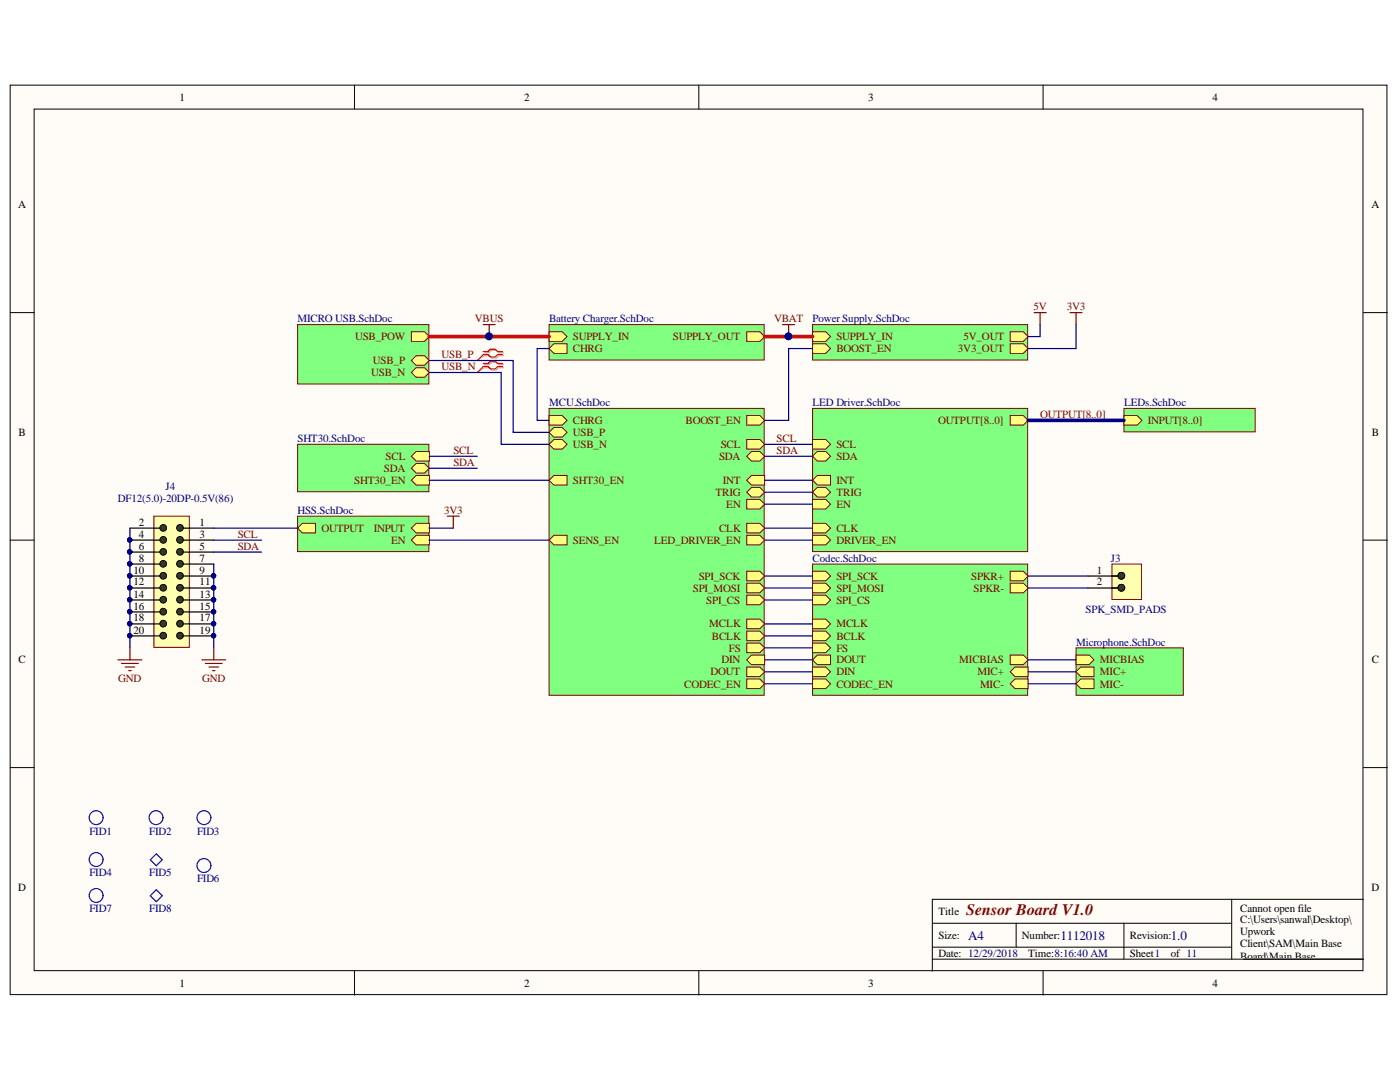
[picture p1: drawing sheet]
<svg xmlns="http://www.w3.org/2000/svg" width="279mm" height="216mm" viewBox="0 0 279 216" stroke-linecap="round" stroke-linejoin="round" font-family="sans-serif">
<g fill="#fffcf8" stroke="#000" stroke-width=".2">
<path d="M2 17h274.8v181.5h-274.8z"/>
<path d="M6.8 21.8h265.2v171.9h-265.2z"/>
</g>
<g fill="none" stroke="#000" stroke-width=".2">
<path d="M70.7 17v4.8M139.5 17v4.8M208.2 17v4.8M2 62.4h4.8M272.1 62.4h4.8M2 107.8h4.8M272.1 107.8h4.8M2 153.2h4.8M272.1 153.2h4.8M245.8 179.4v12M272.1 179.4h-86v14.4M70.7 193.8v4.8"/>
<path d="M139.5 193.8v4.8M186.1 184.2h59.7M186.1 191.4h86M186.1 189h59.7M202.8 184.2v4.8M208.2 193.8v4.8M224.3 184.2v7.2"/>
</g>
<path d="M59.4 64.8h26.2v11.8h-26.2z" fill="#80ff80" stroke="#800000" stroke-width=".2"/>
<path d="M82.1 66.2h2.6l1 1-1 .9h-2.6z" fill-rule="evenodd" fill="#ffff80"/>
<path d="M82.1 66.2h2.6l1 1-1 .9h-2.6z" fill="none" stroke="#800000" stroke-width=".2"/>
<path d="M82.1 71.9l1-.9h1.6l1 .9-1 1h-1.6z" fill-rule="evenodd" fill="#ffff80"/>
<path d="M82.1 71.9l1-.9h1.6l1 .9-1 1h-1.6z" fill="none" stroke="#800000" stroke-width=".2"/>
<path d="M82.1 74.3l1-.9h1.6l1 .9-1 1h-1.6z" fill-rule="evenodd" fill="#ffff80"/>
<path d="M82.1 74.3l1-.9h1.6l1 .9-1 1h-1.6z" fill="none" stroke="#800000" stroke-width=".2"/>
<path d="M96.7 72.8h.9l.5-.5h1l.4 .5h1M96.7 73.4h.9l.5 .4h1l.4-.4h1M96.7 70.4h.9l.5-.5h1l.4 .5h1M96.7 71h.9l.5 .5h1l.4-.5h1" fill="none" stroke="#d0a19e" stroke-width=".24"/>
<path d="M96.7 73.4l-1.5 .9M96.7 71l-1.5 .9" fill="none" stroke="#d0a19e" stroke-width=".2"/>
<path d="M96.4 72.5h1l.5-.4h.9l.5 .4h1M96.4 73.1h1l.5 .5h.9l.5-.5h1M96.4 70.1h1l.5-.4h.9l.5 .4h1M96.4 70.7h1l.5 .5h.9l.5-.5h1" fill="none" stroke="#f00" stroke-width=".24"/>
<path d="M96.4 73.1l-1.2 1.2M96.4 70.7l-1.2 1.2" fill="none" stroke="#f00" stroke-width=".2"/>
<path d="M109.6 64.8h42.9v7h-42.9z" fill="#80ff80" stroke="#800000" stroke-width=".2"/>
<path d="M149 66.2h2.6l1 1-1 .9h-2.6z" fill-rule="evenodd" fill="#ffff80"/>
<path d="M149 66.2h2.6l1 1-1 .9h-2.6z" fill="none" stroke="#800000" stroke-width=".2"/>
<path d="M109.6 66.2h2.6l1 1-1 .9h-2.6z" fill-rule="evenodd" fill="#ffff80"/>
<path d="M109.6 66.2h2.6l1 1-1 .9h-2.6z" fill="none" stroke="#800000" stroke-width=".2"/>
<path d="M109.6 69.5l.9-.9h2.7v1.9h-2.7z" fill-rule="evenodd" fill="#ffff80"/>
<path d="M109.6 69.5l.9-.9h2.7v1.9h-2.7z" fill="none" stroke="#800000" stroke-width=".2"/>
<path d="M162.2 64.8h42.9v7h-42.9z" fill="#80ff80" stroke="#800000" stroke-width=".2"/>
<path d="M201.6 66.2h2.6l1 1-1 .9h-2.6z" fill-rule="evenodd" fill="#ffff80"/>
<path d="M201.6 66.2h2.6l1 1-1 .9h-2.6z" fill="none" stroke="#800000" stroke-width=".2"/>
<path d="M162.2 66.2h2.6l.9 1-.9 .9h-2.6z" fill-rule="evenodd" fill="#ffff80"/>
<path d="M162.2 66.2h2.6l.9 1-.9 .9h-2.6z" fill="none" stroke="#800000" stroke-width=".2"/>
<path d="M201.6 68.6h2.6l1 .9-1 1h-2.6z" fill-rule="evenodd" fill="#ffff80"/>
<path d="M201.6 68.6h2.6l1 .9-1 1h-2.6z" fill="none" stroke="#800000" stroke-width=".2"/>
<path d="M162.2 68.6h2.6l.9 .9-.9 1h-2.6z" fill-rule="evenodd" fill="#ffff80"/>
<path d="M162.2 68.6h2.6l.9 .9-.9 1h-2.6z" fill="none" stroke="#800000" stroke-width=".2"/>
<path d="M206.4 62.4h2.4M207.6 62.4v2.4" fill="none" stroke="#800000" stroke-width=".24"/>
<path d="M162.2 81.5h42.9v28.6h-42.9z" fill="#80ff80" stroke="#800000" stroke-width=".2"/>
<path d="M162.2 104.4h2.6l.9 1-.9 .9h-2.6z" fill-rule="evenodd" fill="#ffff80"/>
<path d="M162.2 104.4h2.6l.9 1-.9 .9h-2.6z" fill="none" stroke="#800000" stroke-width=".2"/>
<path d="M201.6 82.9h2.6l1 1-1 .9h-2.6z" fill-rule="evenodd" fill="#ffff80"/>
<path d="M201.6 82.9h2.6l1 1-1 .9h-2.6z" fill="none" stroke="#800000" stroke-width=".2"/>
<path d="M162.2 106.8h2.6l.9 1-.9 .9h-2.6z" fill-rule="evenodd" fill="#ffff80"/>
<path d="M162.2 106.8h2.6l.9 1-.9 .9h-2.6z" fill="none" stroke="#800000" stroke-width=".2"/>
<path d="M162.2 87.7h2.6l.9 1-.9 .9h-2.6z" fill-rule="evenodd" fill="#ffff80"/>
<path d="M162.2 87.7h2.6l.9 1-.9 .9h-2.6z" fill="none" stroke="#800000" stroke-width=".2"/>
<path d="M162.2 91l.9-.9h1.7l.9 .9-.9 1h-1.7z" fill-rule="evenodd" fill="#ffff80"/>
<path d="M162.2 91l.9-.9h1.7l.9 .9-.9 1h-1.7z" fill="none" stroke="#800000" stroke-width=".2"/>
<path d="M162.2 95.8l.9-.9h2.6v1.9h-2.6z" fill-rule="evenodd" fill="#ffff80"/>
<path d="M162.2 95.8l.9-.9h2.6v1.9h-2.6z" fill="none" stroke="#800000" stroke-width=".2"/>
<path d="M162.2 98.2l.9-.9h1.7l.9 .9-.9 1h-1.7z" fill-rule="evenodd" fill="#ffff80"/>
<path d="M162.2 98.2l.9-.9h1.7l.9 .9-.9 1h-1.7z" fill="none" stroke="#800000" stroke-width=".2"/>
<path d="M162.2 99.7h2.6l.9 .9-.9 1h-2.6z" fill-rule="evenodd" fill="#ffff80"/>
<path d="M162.2 99.7h2.6l.9 .9-.9 1h-2.6z" fill="none" stroke="#800000" stroke-width=".2"/>
<path d="M224.3 81.5h26.2v4.7h-26.2z" fill="#80ff80" stroke="#800000" stroke-width=".2"/>
<path d="M224.3 82.9h2.6l1 1-1 .9h-2.6z" fill-rule="evenodd" fill="#ffff80"/>
<path d="M224.3 82.9h2.6l1 1-1 .9h-2.6z" fill="none" stroke="#800000" stroke-width=".2"/>
<path d="M162.2 112.6h42.9v26.1h-42.9z" fill="#80ff80" stroke="#800000" stroke-width=".2"/>
<path d="M201.6 114h2.6l1 .9-1 1h-2.6z" fill-rule="evenodd" fill="#ffff80"/>
<path d="M201.6 114h2.6l1 .9-1 1h-2.6z" fill="none" stroke="#800000" stroke-width=".2"/>
<path d="M201.6 116.4h2.6l1 .9-1 1h-2.6z" fill-rule="evenodd" fill="#ffff80"/>
<path d="M201.6 116.4h2.6l1 .9-1 1h-2.6z" fill="none" stroke="#800000" stroke-width=".2"/>
<path d="M162.2 131.7l.9-1h2.6v1.9h-2.6z" fill-rule="evenodd" fill="#ffff80"/>
<path d="M162.2 131.7l.9-1h2.6v1.9h-2.6z" fill="none" stroke="#800000" stroke-width=".2"/>
<path d="M162.2 133.1h2.6l.9 1-.9 .9h-2.6z" fill-rule="evenodd" fill="#ffff80"/>
<path d="M162.2 133.1h2.6l.9 1-.9 .9h-2.6z" fill="none" stroke="#800000" stroke-width=".2"/>
<path d="M162.2 123.5h2.6l.9 1-.9 1h-2.6z" fill-rule="evenodd" fill="#ffff80"/>
<path d="M162.2 123.5h2.6l.9 1-.9 1h-2.6z" fill="none" stroke="#800000" stroke-width=".2"/>
<path d="M162.2 125.9h2.6l.9 1-.9 .9h-2.6z" fill-rule="evenodd" fill="#ffff80"/>
<path d="M162.2 125.9h2.6l.9 1-.9 .9h-2.6z" fill="none" stroke="#800000" stroke-width=".2"/>
<path d="M162.2 128.3h2.6l.9 1-.9 .9h-2.6z" fill-rule="evenodd" fill="#ffff80"/>
<path d="M162.2 128.3h2.6l.9 1-.9 .9h-2.6z" fill="none" stroke="#800000" stroke-width=".2"/>
<path d="M162.2 135.5h2.6l.9 .9-.9 1h-2.6z" fill-rule="evenodd" fill="#ffff80"/>
<path d="M162.2 135.5h2.6l.9 .9-.9 1h-2.6z" fill="none" stroke="#800000" stroke-width=".2"/>
<path d="M162.2 114h2.6l.9 .9-.9 1h-2.6z" fill-rule="evenodd" fill="#ffff80"/>
<path d="M162.2 114h2.6l.9 .9-.9 1h-2.6z" fill="none" stroke="#800000" stroke-width=".2"/>
<path d="M162.2 116.4h2.6l.9 .9-.9 1h-2.6z" fill-rule="evenodd" fill="#ffff80"/>
<path d="M162.2 116.4h2.6l.9 .9-.9 1h-2.6z" fill="none" stroke="#800000" stroke-width=".2"/>
<path d="M162.2 118.8h2.6l.9 .9-.9 1h-2.6z" fill-rule="evenodd" fill="#ffff80"/>
<path d="M162.2 118.8h2.6l.9 .9-.9 1h-2.6z" fill="none" stroke="#800000" stroke-width=".2"/>
<path d="M201.6 134.1l1-1h2.6v1.9h-2.6z" fill-rule="evenodd" fill="#ffff80"/>
<path d="M201.6 134.1l1-1h2.6v1.9h-2.6z" fill="none" stroke="#800000" stroke-width=".2"/>
<path d="M201.6 136.4l1-.9h2.6v1.9h-2.6z" fill-rule="evenodd" fill="#ffff80"/>
<path d="M201.6 136.4l1-.9h2.6v1.9h-2.6z" fill="none" stroke="#800000" stroke-width=".2"/>
<path d="M201.6 130.7h2.6l1 1-1 .9h-2.6z" fill-rule="evenodd" fill="#ffff80"/>
<path d="M201.6 130.7h2.6l1 1-1 .9h-2.6z" fill="none" stroke="#800000" stroke-width=".2"/>
<path d="M59.4 88.7h26.2v9.4h-26.2z" fill="#80ff80" stroke="#800000" stroke-width=".2"/>
<path d="M82.1 91l1-.9h2.6v1.9h-2.6z" fill-rule="evenodd" fill="#ffff80"/>
<path d="M82.1 91l1-.9h2.6v1.9h-2.6z" fill="none" stroke="#800000" stroke-width=".2"/>
<path d="M82.1 93.4l1-.9h1.6l1 .9-1 1h-1.6z" fill-rule="evenodd" fill="#ffff80"/>
<path d="M82.1 93.4l1-.9h1.6l1 .9-1 1h-1.6z" fill="none" stroke="#800000" stroke-width=".2"/>
<path d="M82.1 95.8l1-.9h2.6v1.9h-2.6z" fill-rule="evenodd" fill="#ffff80"/>
<path d="M82.1 95.8l1-.9h2.6v1.9h-2.6z" fill="none" stroke="#800000" stroke-width=".2"/>
<path d="M89.3 103h2.4M90.5 103v2.4M40.3 131.7h4.8M41 132.4h3.3M41.7 133.1h1.9M42.4 133.8h.5M42.7 129.3v2.4" fill="none" stroke="#800000" stroke-width=".24"/>
<path d="M59.4 103h26.2v7.1h-26.2z" fill="#80ff80" stroke="#800000" stroke-width=".2"/>
<path d="M59.4 105.4l.9-1h2.7v1.9h-2.7z" fill-rule="evenodd" fill="#ffff80"/>
<path d="M59.4 105.4l.9-1h2.7v1.9h-2.7z" fill="none" stroke="#800000" stroke-width=".2"/>
<path d="M82.1 105.4l1-1h2.6v1.9h-2.6z" fill-rule="evenodd" fill="#ffff80"/>
<path d="M82.1 105.4l1-1h2.6v1.9h-2.6z" fill="none" stroke="#800000" stroke-width=".2"/>
<path d="M82.1 107.8l1-1h2.6v1.9h-2.6z" fill-rule="evenodd" fill="#ffff80"/>
<path d="M82.1 107.8l1-1h2.6v1.9h-2.6z" fill="none" stroke="#800000" stroke-width=".2"/>
<path d="M213.6 62.4h2.3M214.7 62.4v2.4" fill="none" stroke="#800000" stroke-width=".24"/>
<path d="M221.9 112.6h5.9v7h-5.9z" fill="#ffffb0" stroke="#800000" stroke-width=".2"/>
<path d="M217.1 114.9h6.5" fill="none" stroke="#000" stroke-width=".24"/>
<circle cx="223.8" cy="114.9" r=".67" fill="#3f4511" stroke="#000" stroke-width=".2"/>
<path d="M221.9 114.9h1.7" fill="none" stroke="#000" stroke-width=".24"/>
<circle cx="223.8" cy="114.9" r=".67" fill="#3f4511" stroke="#000" stroke-width=".2"/>
<path d="M217.1 117.3h6.5" fill="none" stroke="#000" stroke-width=".24"/>
<circle cx="223.8" cy="117.3" r=".67" fill="#3f4511" stroke="#000" stroke-width=".2"/>
<path d="M221.9 117.3h1.7" fill="none" stroke="#000" stroke-width=".24"/>
<circle cx="223.8" cy="117.3" r=".67" fill="#3f4511" stroke="#000" stroke-width=".2"/>
<path d="M214.7 129.3h21.5v9.4h-21.5z" fill="#80ff80" stroke="#800000" stroke-width=".2"/>
<path d="M214.7 134.1l1-1h2.6v1.9h-2.6z" fill-rule="evenodd" fill="#ffff80"/>
<path d="M214.7 134.1l1-1h2.6v1.9h-2.6z" fill="none" stroke="#800000" stroke-width=".2"/>
<path d="M214.7 136.4l1-.9h2.6v1.9h-2.6z" fill-rule="evenodd" fill="#ffff80"/>
<path d="M214.7 136.4l1-.9h2.6v1.9h-2.6z" fill="none" stroke="#800000" stroke-width=".2"/>
<path d="M214.7 130.7h2.7l.9 1-.9 .9h-2.7z" fill-rule="evenodd" fill="#ffff80"/>
<path d="M214.7 130.7h2.7l.9 1-.9 .9h-2.7z" fill="none" stroke="#800000" stroke-width=".2"/>
<path d="M85.7 67.2h23.9M152.6 67.2h9.6" fill="none" stroke="#f00" stroke-width=".72"/>
<g fill="#000080" stroke="#000080" stroke-width=".2">
<circle cx="97.6" cy="67.1" r=".67"/>
<circle cx="157.3" cy="67.1" r=".67"/>
</g>
<g fill="none" stroke="#000080" stroke-width=".24">
<path d="M207.6 64.8v2.4h-2.4M214.7 64.8v4.7h-9.5M85.7 91h9.5M85.7 93.4h9.5M42.7 105.4h16.7M42.7 107.8h9.5M42.7 110.2h9.5M85.7 105.4h4.8M152.6 105.4h9.6M152.6 107.8h9.6M152.6 114.9h9.6M152.6 117.3h9.6"/>
<path d="M152.6 119.7h9.6M205.2 114.9h11.9M205.2 117.3h11.9M152.6 124.5h9.6M152.6 126.9h9.6M152.6 129.3h9.6M152.6 131.7h9.6M152.6 134.1h9.6M152.6 136.4h9.6M205.2 131.7h9.5M205.2 134.1h9.5M205.2 136.4h9.5"/>
</g>
<path d="M205.2 83.9h19.1" fill="none" stroke="#000080" stroke-width=".72"/>
<path d="M109.6 81.5h42.9v57.2h-42.9z" fill="#80ff80" stroke="#800000" stroke-width=".2"/>
<path d="M109.6 86.3l.9-1h1.7l1 1-1 .9h-1.7z" fill-rule="evenodd" fill="#ffff80"/>
<path d="M109.6 86.3l.9-1h1.7l1 1-1 .9h-1.7z" fill="none" stroke="#800000" stroke-width=".2"/>
<path d="M109.6 88.7l.9-1h1.7l1 1-1 .9h-1.7z" fill-rule="evenodd" fill="#ffff80"/>
<path d="M109.6 88.7l.9-1h1.7l1 1-1 .9h-1.7z" fill="none" stroke="#800000" stroke-width=".2"/>
<path d="M109.6 107.8l.9-1h2.7v1.9h-2.7z" fill-rule="evenodd" fill="#ffff80"/>
<path d="M109.6 107.8l.9-1h2.7v1.9h-2.7z" fill="none" stroke="#800000" stroke-width=".2"/>
<path d="M109.6 95.8l.9-.9h2.7v1.9h-2.7z" fill-rule="evenodd" fill="#ffff80"/>
<path d="M109.6 95.8l.9-.9h2.7v1.9h-2.7z" fill="none" stroke="#800000" stroke-width=".2"/>
<path d="M149 104.4h2.6l1 1-1 .9h-2.6z" fill-rule="evenodd" fill="#ffff80"/>
<path d="M149 104.4h2.6l1 1-1 .9h-2.6z" fill="none" stroke="#800000" stroke-width=".2"/>
<path d="M149 106.8h2.6l1 1-1 .9h-2.6z" fill-rule="evenodd" fill="#ffff80"/>
<path d="M149 106.8h2.6l1 1-1 .9h-2.6z" fill="none" stroke="#800000" stroke-width=".2"/>
<path d="M149 131.7l1-1h2.6v1.9h-2.6z" fill-rule="evenodd" fill="#ffff80"/>
<path d="M149 131.7l1-1h2.6v1.9h-2.6z" fill="none" stroke="#800000" stroke-width=".2"/>
<path d="M149 133.1h2.6l1 1-1 .9h-2.6z" fill-rule="evenodd" fill="#ffff80"/>
<path d="M149 133.1h2.6l1 1-1 .9h-2.6z" fill="none" stroke="#800000" stroke-width=".2"/>
<path d="M149 123.5h2.6l1 1-1 1h-2.6z" fill-rule="evenodd" fill="#ffff80"/>
<path d="M149 123.5h2.6l1 1-1 1h-2.6z" fill="none" stroke="#800000" stroke-width=".2"/>
<path d="M149 125.9h2.6l1 1-1 .9h-2.6z" fill-rule="evenodd" fill="#ffff80"/>
<path d="M149 125.9h2.6l1 1-1 .9h-2.6z" fill="none" stroke="#800000" stroke-width=".2"/>
<path d="M149 128.3h2.6l1 1-1 .9h-2.6z" fill-rule="evenodd" fill="#ffff80"/>
<path d="M149 128.3h2.6l1 1-1 .9h-2.6z" fill="none" stroke="#800000" stroke-width=".2"/>
<path d="M149 135.5h2.6l1 .9-1 1h-2.6z" fill-rule="evenodd" fill="#ffff80"/>
<path d="M149 135.5h2.6l1 .9-1 1h-2.6z" fill="none" stroke="#800000" stroke-width=".2"/>
<path d="M149 114h2.6l1 .9-1 1h-2.6z" fill-rule="evenodd" fill="#ffff80"/>
<path d="M149 114h2.6l1 .9-1 1h-2.6z" fill="none" stroke="#800000" stroke-width=".2"/>
<path d="M149 116.4h2.6l1 .9-1 1h-2.6z" fill-rule="evenodd" fill="#ffff80"/>
<path d="M149 116.4h2.6l1 .9-1 1h-2.6z" fill="none" stroke="#800000" stroke-width=".2"/>
<path d="M149 118.8h2.6l1 .9-1 1h-2.6z" fill-rule="evenodd" fill="#ffff80"/>
<path d="M149 118.8h2.6l1 .9-1 1h-2.6z" fill="none" stroke="#800000" stroke-width=".2"/>
<path d="M149 87.7h2.6l1 1-1 .9h-2.6z" fill-rule="evenodd" fill="#ffff80"/>
<path d="M149 87.7h2.6l1 1-1 .9h-2.6z" fill="none" stroke="#800000" stroke-width=".2"/>
<path d="M149 91l1-.9h1.6l1 .9-1 1h-1.6z" fill-rule="evenodd" fill="#ffff80"/>
<path d="M149 91l1-.9h1.6l1 .9-1 1h-1.6z" fill="none" stroke="#800000" stroke-width=".2"/>
<path d="M149 98.2l1-.9h1.6l1 .9-1 1h-1.6z" fill-rule="evenodd" fill="#ffff80"/>
<path d="M149 98.2l1-.9h1.6l1 .9-1 1h-1.6z" fill="none" stroke="#800000" stroke-width=".2"/>
<path d="M149 99.7h2.6l1 .9-1 1h-2.6z" fill-rule="evenodd" fill="#ffff80"/>
<path d="M149 99.7h2.6l1 .9-1 1h-2.6z" fill="none" stroke="#800000" stroke-width=".2"/>
<path d="M149 95.8l1-.9h2.6v1.9h-2.6z" fill-rule="evenodd" fill="#ffff80"/>
<path d="M149 95.8l1-.9h2.6v1.9h-2.6z" fill="none" stroke="#800000" stroke-width=".2"/>
<path d="M149 82.9h2.6l1 1-1 .9h-2.6z" fill-rule="evenodd" fill="#ffff80"/>
<path d="M149 82.9h2.6l1 1-1 .9h-2.6z" fill="none" stroke="#800000" stroke-width=".2"/>
<path d="M109.6 82.9h2.6l1 1-1 .9h-2.6z" fill-rule="evenodd" fill="#ffff80"/>
<path d="M109.6 82.9h2.6l1 1-1 .9h-2.6z" fill="none" stroke="#800000" stroke-width=".2"/>
<path d="M85.7 74.3h14.3v14.4h9.6M85.7 71.9h16.7v14.4h7.2M109.6 69.5h-2.4v14.4h2.4M162.2 69.5h-4.8v14.4h-4.8M85.7 95.8h23.9M152.6 88.7h9.6M152.6 91h9.6M152.6 95.8h9.6M152.6 98.2h9.6M85.7 107.8h23.9M152.6 100.6h9.6" fill="none" stroke="#000080" stroke-width=".24"/>
<path d="M30.7 103h7.1v26.2h-7.1z" fill="#ffffb0" stroke="#800000" stroke-width=".2"/>
<path d="M25.9 105.4h6.5M25.9 107.8h6.5M25.9 110.2h6.5M25.9 112.6h6.5M36.2 105.4h6.5M36.2 107.8h6.5M36.2 110.2h6.5M36.2 112.6h6.5" fill="none" stroke="#000" stroke-width=".24"/>
<g fill="#000080" stroke="#000080" stroke-width=".2">
<circle cx="25.9" cy="107.7" r=".43"/>
<circle cx="25.9" cy="110.1" r=".43"/>
<circle cx="25.9" cy="112.5" r=".43"/>
</g>
<g fill="#3f4511" stroke="#000" stroke-width=".2">
<circle cx="35.9" cy="112.5" r=".67"/>
<circle cx="35.9" cy="110.1" r=".67"/>
<circle cx="35.9" cy="107.7" r=".67"/>
<circle cx="35.9" cy="105.3" r=".67"/>
<circle cx="32.6" cy="112.5" r=".67"/>
<circle cx="32.6" cy="110.1" r=".67"/>
<circle cx="32.6" cy="107.7" r=".67"/>
<circle cx="32.6" cy="105.3" r=".67"/>
</g>
<path d="M25.9 114.9h6.5M25.9 117.3h6.5M25.9 119.7h6.5M36.2 114.9h6.5M36.2 117.3h6.5M36.2 119.7h6.5M25.9 122.1h6.5M36.2 122.1h6.5" fill="none" stroke="#000" stroke-width=".24"/>
<g fill="#000080" stroke="#000080" stroke-width=".2">
<circle cx="42.6" cy="114.9" r=".43"/>
<circle cx="42.6" cy="117.3" r=".43"/>
<circle cx="42.6" cy="119.7" r=".43"/>
<circle cx="42.6" cy="122.1" r=".43"/>
<circle cx="25.9" cy="114.9" r=".43"/>
<circle cx="25.9" cy="117.3" r=".43"/>
<circle cx="25.9" cy="119.7" r=".43"/>
<circle cx="25.9" cy="122.1" r=".43"/>
</g>
<g fill="#3f4511" stroke="#000" stroke-width=".2">
<circle cx="35.9" cy="122.1" r=".67"/>
<circle cx="35.9" cy="119.7" r=".67"/>
<circle cx="35.9" cy="117.3" r=".67"/>
<circle cx="35.9" cy="114.9" r=".67"/>
<circle cx="32.6" cy="122.1" r=".67"/>
<circle cx="32.6" cy="119.7" r=".67"/>
<circle cx="32.6" cy="117.3" r=".67"/>
<circle cx="32.6" cy="114.9" r=".67"/>
</g>
<path d="M25.9 124.5h6.5M25.9 126.9h6.5M36.2 124.5h6.5M36.2 126.9h6.5" fill="none" stroke="#000" stroke-width=".24"/>
<g fill="#000080" stroke="#000080" stroke-width=".2">
<circle cx="42.6" cy="124.4" r=".43"/>
<circle cx="42.6" cy="126.8" r=".43"/>
<circle cx="25.9" cy="124.4" r=".43"/>
<circle cx="25.9" cy="126.8" r=".43"/>
</g>
<g fill="#3f4511" stroke="#000" stroke-width=".2">
<circle cx="35.9" cy="126.8" r=".67"/>
<circle cx="35.9" cy="124.4" r=".67"/>
<circle cx="32.6" cy="126.8" r=".67"/>
<circle cx="32.6" cy="124.4" r=".67"/>
</g>
<g fill="#000080" stroke="#000080" stroke-width=".2">
<circle cx="25.9" cy="107.7" r=".43"/>
<circle cx="25.9" cy="110.1" r=".43"/>
<circle cx="25.9" cy="112.5" r=".43"/>
<circle cx="42.6" cy="114.9" r=".43"/>
<circle cx="42.6" cy="117.3" r=".43"/>
<circle cx="42.6" cy="119.7" r=".43"/>
<circle cx="42.6" cy="122.1" r=".43"/>
<circle cx="25.9" cy="114.9" r=".43"/>
<circle cx="25.9" cy="117.3" r=".43"/>
<circle cx="25.9" cy="119.7" r=".43"/>
<circle cx="25.9" cy="122.1" r=".43"/>
<circle cx="42.6" cy="124.4" r=".43"/>
<circle cx="42.6" cy="126.8" r=".43"/>
<circle cx="25.9" cy="124.4" r=".43"/>
<circle cx="25.9" cy="126.8" r=".43"/>
<circle cx="157.3" cy="67.1" r=".67"/>
<circle cx="97.6" cy="67.1" r=".67"/>
</g>
<path d="M96.4 64.8h2.4M97.6 64.8v2.4M156.2 64.8h2.4M157.4 64.8v2.4M23.5 131.7h4.8M24.3 132.4h3.3M25 133.1h1.9M25.7 133.8h.5M25.9 129.3v2.4" fill="none" stroke="#800000" stroke-width=".24"/>
<path d="M25.9 105.4v23.9M42.7 112.6v16.7" fill="none" stroke="#000080" stroke-width=".24"/>
<g fill="none" stroke="#00f" stroke-width=".24">
<path d="M30 171.6l1.2-1.2 1.2 1.2-1.2 1.2zM30 178.7l1.2-1.2 1.2 1.2-1.2 1.2z"/>
<circle cx="19.2" cy="178.7" r="1.39"/>
<circle cx="19.2" cy="171.5" r="1.39"/>
<circle cx="19.2" cy="163.2" r="1.39"/>
<circle cx="31.1" cy="163.2" r="1.39"/>
<circle cx="40.7" cy="172.7" r="1.39"/>
<circle cx="40.7" cy="163.2" r="1.39"/>
</g>
<text font-size="3.2" fill="#800000" x="192.8" y="182.6">Sensor Board V1.0</text>
<g font-size="2.6" fill="#000080">
<text x="193.2" y="187.5">A4</text>
<text x="211.6" y="187.5">1112018</text>
<text x="233.6" y="187.5">1.0</text>
</g>
<g font-size="2.2">
<text x="35.9" y="20.1">1</text>
<text x="104.6" y="20.1">2</text>
<text x="173.3" y="20.1">3</text>
<text x="242" y="20.1">4</text>
<text x="3.6" y="41.6">A</text>
<text x="273.7" y="41.6">A</text>
<text x="3.7" y="87">B</text>
<text x="273.8" y="87">B</text>
<text x="27.7" y="104.9">2</text>
<text x="27.7" y="107.3">4</text>
<text x="39.8" y="104.9">1</text>
<text x="39.8" y="107.3">3</text>
<text x="27.7" y="109.7">6</text>
<text x="27.7" y="112.1">8</text>
<text x="39.8" y="109.7">5</text>
<text x="39.8" y="112.1">7</text>
<text x="26.6" y="114.5">10</text>
<text x="26.6" y="116.8">12</text>
<text x="26.6" y="119.3">14</text>
<text x="39.8" y="114.5">9</text>
<text x="39.8" y="116.8">11</text>
<text x="39.8" y="119.3">13</text>
<text x="218.9" y="114.5">1</text>
<text x="218.9" y="116.8">2</text>
<text x="26.6" y="121.6">16</text>
<text x="26.6" y="124">18</text>
<text x="39.8" y="121.6">15</text>
<text x="39.8" y="124">17</text>
<text x="26.6" y="126.5">20</text>
<text x="39.8" y="126.5">19</text>
<text x="3.7" y="132.4">C</text>
<text x="273.8" y="132.4">C</text>
<text x="3.6" y="177.8">D</text>
<text x="273.7" y="177.8">D</text>
<text x="187.3" y="182.6">Title</text>
<text x="247.5" y="181.9">Cannot open file</text>
<text x="247.5" y="184.3">C:\Users\sanwal\Desktop\</text>
<text x="187.3" y="187.3">Size:</text>
<text x="187.3" y="191">Date: 12/29/2018</text>
<text x="204" y="187.3">Number:</text>
<text x="205.2" y="191">Time:8:16:40 AM</text>
<text x="225.5" y="187.3">Revision:</text>
<text x="225.5" y="191">Sheet1</text>
<text x="233.6" y="191">of 11</text>
<text x="247.5" y="186.6">Upwork</text>
<text x="247.5" y="189">Client\SAM\Main Base</text>
<text x="247.5" y="191.5">Board\Main Base</text>
<text x="35.9" y="196.9">1</text>
<text x="104.6" y="196.9">2</text>
<text x="173.3" y="196.9">3</text>
<text x="242" y="196.9">4</text>
<text x="247.5" y="193.8">Board\Main Base</text>
<text x="247.5" y="198.6">Files\Logo.png</text>
</g>
<g font-size="2.2" fill="#000080">
<text x="59.4" y="64.3">MICRO USB.SchDoc</text>
<text x="109.6" y="64.3">Battery Charger.SchDoc</text>
<text x="162.2" y="64.3">Power Supply.SchDoc</text>
<text x="109.6" y="81.1">MCU.SchDoc</text>
<text x="162.2" y="81.1">LED Driver.SchDoc</text>
<text x="224.3" y="81.1">LEDs.SchDoc</text>
<text x="59.4" y="88.2">SHT30.SchDoc</text>
<text x="23.5" y="100.2">DF12(5.0)-20DP-0.5V(86)</text>
<text x="33.1" y="97.7">J4</text>
<text x="59.4" y="102.5">HSS.SchDoc</text>
<text x="162.2" y="112.1">Codec.SchDoc</text>
<text x="221.7" y="112.1">J3</text>
<text x="216.6" y="122.4">SPK_SMD_PADS</text>
<text x="214.8" y="128.8">Microphone.SchDoc</text>
<text x="17.8" y="166.5">FID1</text>
<text x="29.8" y="166.5">FID2</text>
<text x="39.3" y="166.5">FID3</text>
<text x="17.8" y="174.9">FID4</text>
<text x="29.8" y="174.9">FID5</text>
<text x="39.3" y="176.1">FID6</text>
<text x="17.8" y="182.1">FID7</text>
<text x="29.8" y="182.1">FID8</text>
</g>
<g font-size="2.2" fill="#800000">
<text x="94.8" y="64.3">VBUS</text>
<text x="154.5" y="64.3">VBAT</text>
<text x="206.2" y="61.9">5V</text>
<text x="212.9" y="61.9">3V3</text>
<text x="70.9" y="67.9">USB_POW</text>
<text x="88.1" y="71.4">USB_P</text>
<text x="114.3" y="67.9">SUPPLY_IN</text>
<text x="114.3" y="70.2">CHRG</text>
<text x="134.3" y="67.9">SUPPLY_OUT</text>
<text x="166.9" y="67.9">SUPPLY_IN</text>
<text x="166.9" y="70.2">BOOST_EN</text>
<text x="191.2" y="70.2">3V3_OUT</text>
<text x="192.3" y="67.9">5V_OUT</text>
<text x="74.1" y="75.1">USB_N</text>
<text x="74.4" y="72.7">USB_P</text>
<text x="88.1" y="73.9">USB_N</text>
<text x="207.6" y="83.4">OUTPUT[8..0]</text>
<text x="114.3" y="87">USB_P</text>
<text x="114.3" y="89.3">USB_N</text>
<text x="114.3" y="84.6">CHRG</text>
<text x="136.8" y="84.6">BOOST_EN</text>
<text x="143.8" y="89.3">SCL</text>
<text x="155" y="88.2">SCL</text>
<text x="166.9" y="89.3">SCL</text>
<text x="187.2" y="84.6">OUTPUT[8..0]</text>
<text x="229.1" y="84.6">INPUT[8..0]</text>
<text x="76.6" y="94.2">SDA</text>
<text x="76.9" y="91.8">SCL</text>
<text x="90.5" y="90.6">SCL</text>
<text x="90.5" y="93">SDA</text>
<text x="143.5" y="91.8">SDA</text>
<text x="155" y="90.6">SDA</text>
<text x="166.9" y="91.8">SDA</text>
<text x="70.7" y="96.5">SHT30_EN</text>
<text x="114.3" y="96.5">SHT30_EN</text>
<text x="142.8" y="99">TRIG</text>
<text x="144.3" y="96.5">INT</text>
<text x="144.9" y="101.4">EN</text>
<text x="166.9" y="96.5">INT</text>
<text x="166.9" y="99">TRIG</text>
<text x="166.9" y="101.4">EN</text>
<text x="47.4" y="107.3">SCL</text>
<text x="64.2" y="106.1">OUTPUT</text>
<text x="74.6" y="106.1">INPUT</text>
<text x="88.6" y="102.5">3V3</text>
<text x="143.5" y="106.1">CLK</text>
<text x="166.9" y="106.1">CLK</text>
<text x="47.4" y="109.7">SDA</text>
<text x="78" y="108.5">EN</text>
<text x="114.3" y="108.5">SENS_EN</text>
<text x="130.6" y="108.5">LED_DRIVER_EN</text>
<text x="166.9" y="108.5">DRIVER_EN</text>
<text x="138.3" y="118.1">SPI_MOSI</text>
<text x="139.4" y="115.6">SPI_SCK</text>
<text x="166.9" y="115.6">SPI_SCK</text>
<text x="166.9" y="118.1">SPI_MOSI</text>
<text x="193.8" y="115.6">SPKR+</text>
<text x="194.3" y="118.1">SPKR-</text>
<text x="141" y="120.5">SPI_CS</text>
<text x="141.5" y="125.2">MCLK</text>
<text x="166.9" y="125.2">MCLK</text>
<text x="166.9" y="120.5">SPI_CS</text>
<text x="142.1" y="127.6">BCLK</text>
<text x="145.4" y="130">FS</text>
<text x="166.9" y="127.6">BCLK</text>
<text x="166.9" y="130">FS</text>
<text x="23.6" y="136">GND</text>
<text x="40.3" y="136">GND</text>
<text x="136.6" y="137.2">CODEC_EN</text>
<text x="141.8" y="134.7">DOUT</text>
<text x="144" y="132.4">DIN</text>
<text x="166.9" y="132.4">DOUT</text>
<text x="166.9" y="134.7">DIN</text>
<text x="166.9" y="137.2">CODEC_EN</text>
<text x="191.4" y="132.4">MICBIAS</text>
<text x="195.1" y="134.7">MIC+</text>
<text x="195.6" y="137.2">MIC-</text>
<text x="219.5" y="134.7">MIC+</text>
<text x="219.5" y="137.2">MIC-</text>
<text x="219.5" y="132.4">MICBIAS</text>
</g>
</svg>
